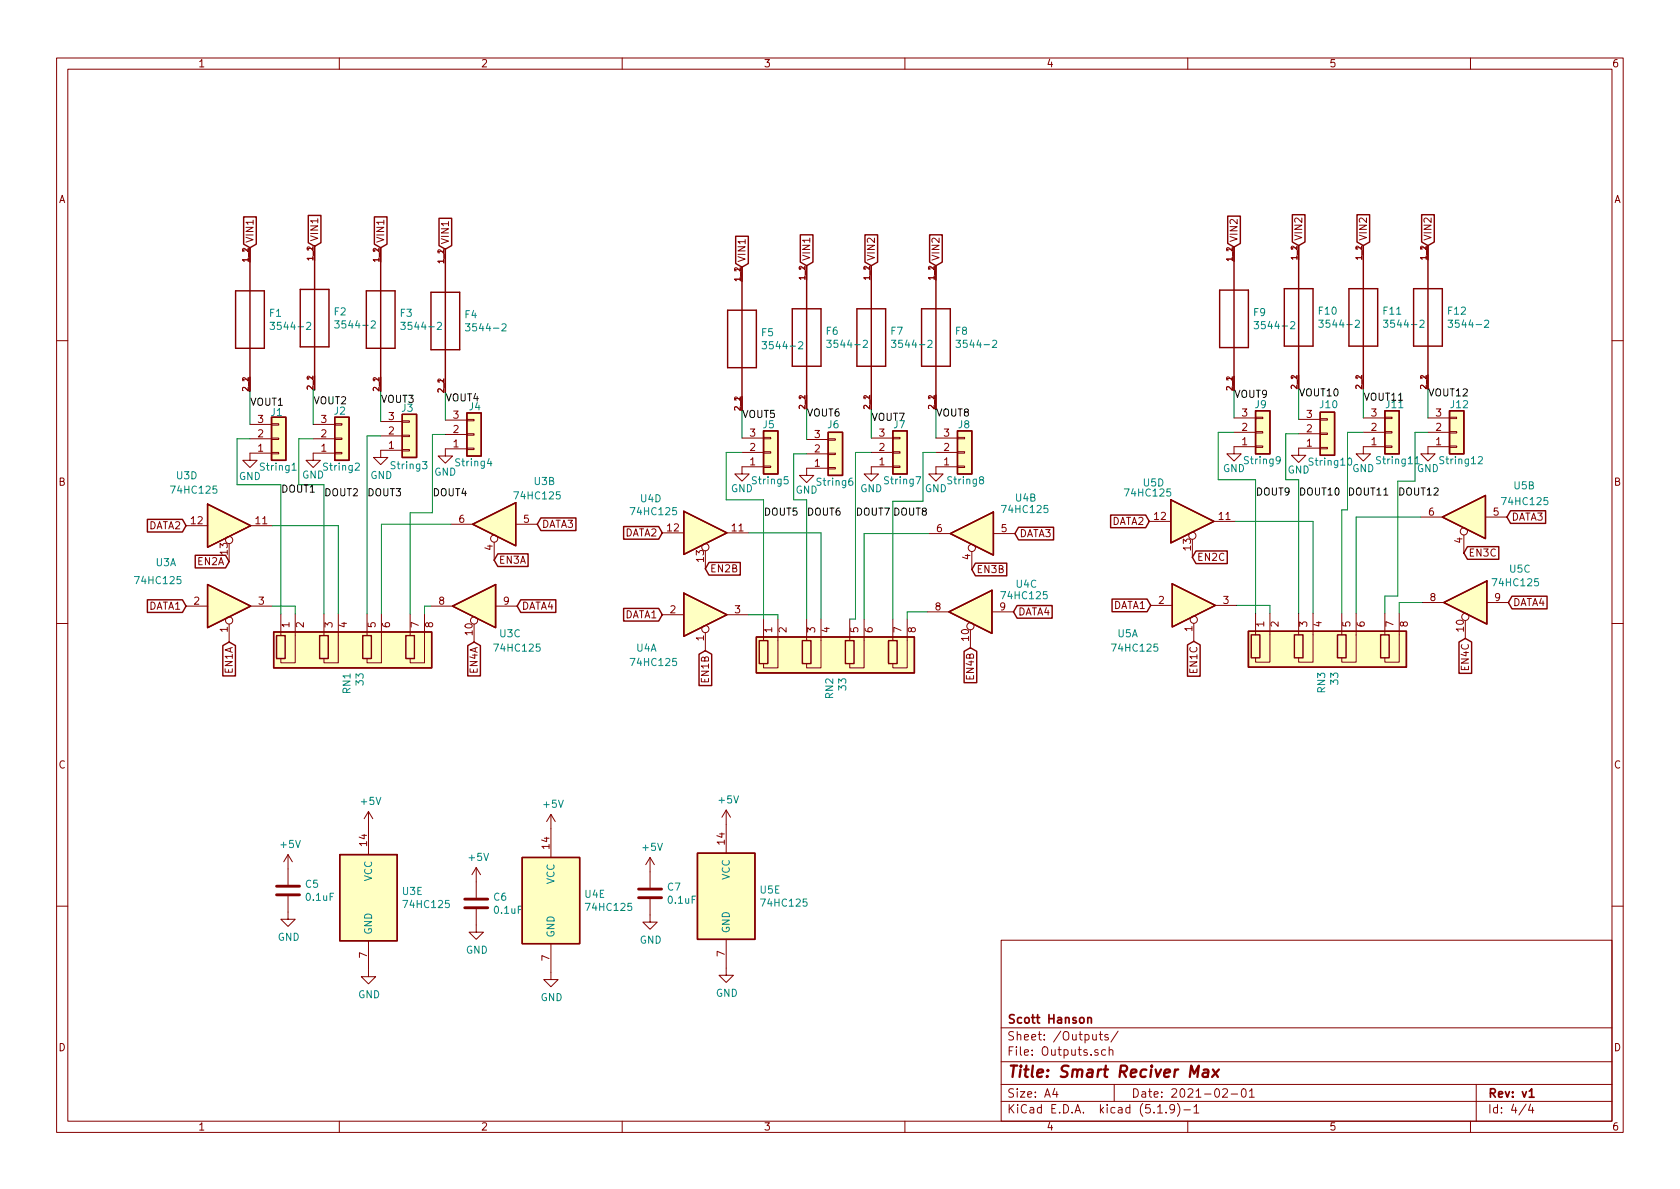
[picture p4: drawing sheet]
<svg xmlns="http://www.w3.org/2000/svg" width="297mm" height="210mm" viewBox="0 0 297 210" stroke-linecap="round" stroke-linejoin="round" font-family="sans-serif">
<g fill="none" stroke="#840000" stroke-width=".18">
<path d="M10 10.3h277v189.9h-277zM12 12.2h273v186.1h-273zM60 10.3v1.9M110 10.3v1.9M160 10.3v1.9M210 10.3v1.9M260 10.3v1.9M44.2 43.8v2.5M55.6 43.6v2.5M67.3 43.8v2.5M78.7 44.1v2.5M131.2 47.2v2.6"/>
<path d="M142.6 47v2.5M154.1 47v2.5M165.5 47v2.5M218.2 43.7v2.5M229.6 43.4v2.6M241 43.4v2.6M252.5 43.4v2.6M10 60.2h2M44.2 66.7v2.5M44.2 77.6h3.8M44.2 75.1h3.8M48 74.9h1.3v.3h-1.3z"/>
<path d="M48 77.5h1.3v.2h-1.3zM55.4 77.6h3.8M55.4 75.1h3.8M55.6 66.4v2.6M59.2 74.9h1.3v.3h-1.3zM59.2 77.5h1.3v.2h-1.3zM67.3 77.1h3.8M67.3 74.5h3.8M67.3 66.7v2.5M71.1 74.4h1.3v.3h-1.3zM71.1 79.5h1.3v.3h-1.3zM71.1 77h1.3v.2h-1.3z"/>
<path d="M71.1 79.6h-3.8v1.3h1.3l-1.3 1.3-1.3-1.3h1.3M78.7 66.9v2.6M78.7 76.8h3.8M78.7 74.3h3.8M82.5 74.2h1.3v.2h-1.3zM82.5 79.2h1.3v.3h-1.3zM82.5 76.7h1.3v.3h-1.3zM82.5 79.4h-3.8v1.2h1.3l-1.3 1.3-1.2-1.3h1.2M131.2 70.1v2.5M131.2 77.5h3.8M135 77.3h1.3v.3h-1.3zM135 79.9h1.3v.2h-1.3z"/>
<path d="M142.6 69.8v2.6M142.6 77.7h3.8M146.4 77.6h1.3v.2h-1.3zM154.1 69.8v2.6M154.1 77.5h3.8M157.9 77.3h1.2v.3h-1.2zM157.9 79.9h1.2v.2h-1.2zM165.5 69.8v2.6M165.5 77.5h3.8M169.3 77.3h1.3v.3h-1.3zM169.3 79.9h1.3v.2h-1.3zM218.2 76.4h3.8"/>
<path d="M218.2 73.9h3.8M218.2 66.5v2.6M222 73.8h1.3v.2h-1.3zM222 78.9h1.3v.2h-1.3zM222 76.3h1.3v.3h-1.3zM222 79h-3.8v1.3h1.3l-1.3 1.2-1.3-1.2h1.3M229.6 76.7h3.8M229.6 74.2h3.8M229.6 66.3v2.5M233.4 74h1.3v.3h-1.3zM233.4 79.1h1.3v.3h-1.3zM233.4 76.6h1.3v.2h-1.3z"/>
<path d="M233.4 79.2h-3.8v1.3h1.3l-1.3 1.3-1.3-1.3h1.3M241 76.4h3.9M241 73.9h3.9M241 66.3v2.5M244.9 73.8h1.2v.2h-1.2zM244.9 78.9h1.2v.2h-1.2zM244.9 76.3h1.2v.3h-1.2zM244.9 79h-3.9v1.3h1.3l-1.3 1.2-1.2-1.2h1.2M252.5 76.4h3.8M252.5 73.9h3.8M252.5 66.3v2.5M256.3 73.8h1.3v.2h-1.3z"/>
<path d="M256.3 78.9h1.3v.2h-1.3zM256.3 76.3h1.3v.3h-1.3zM256.3 79h-3.8v1.3h1.2l-1.2 1.2-1.3-1.2h1.3M285 60.2h2M32.9 93h3.8M40.5 96.1v3.2M44.3 93h3.8M48 80h1.3v.3h-1.3zM48 80.1h-3.8v1.3h1.3l-1.3 1.3-1.3-1.3h1.3M59.2 80h1.3v.3h-1.3zM59.2 80.1h-3.8v1.3h1.2l-1.2 1.3-1.3-1.3h1.3M79.8 92.7h3.8"/>
<path d="M87.4 95.9v3.2M91.2 92.7h3.8M117.1 94.2h3.8M124.7 97.4v3.2M128.5 94.2h3.8M131.2 80h3.8M135 82.4h1.3v.3h-1.3zM135 82.5h-3.8v1.3h1.3l-1.3 1.3-1.3-1.3h1.3M142.6 80.3h3.8M146.4 82.7h1.3v.2h-1.3zM146.4 80.1h1.3v.3h-1.3zM146.4 82.8h-3.8v1.3h1.3l-1.3 1.2-1.2-1.2h1.2"/>
<path d="M154.1 80h3.8M157.9 82.4h1.2v.3h-1.2zM157.9 82.5h-3.8v1.3h1.2l-1.2 1.3-1.3-1.3h1.3M164.2 94.4h3.8M165.5 80h3.8M169.3 82.4h1.3v.3h-1.3zM169.3 82.5h-3.8v1.3h1.3l-1.3 1.3-1.3-1.3h1.3M171.8 97.5v3.2M175.6 94.4h3.9M203.2 92.2h3.8M210.8 95.4v3.1M214.6 92.2h3.8"/>
<path d="M251.2 91.4h3.8M258.8 94.6v3.2M262.6 91.4h3.8M10 110.3h2M32.9 107.2h3.8M40.5 110.4v3.1M44.3 107.2h3.8M49.7 108.6v3.8M52.2 108.6v8.6h-2.5v-.7M57.3 108.6v3.8M59.8 108.6v8.6h-2.5v-.7M64.9 108.6v3.8"/>
<path d="M67.4 108.6v8.6h-2.5v-.7M72.5 108.6v3.8M75.1 108.6v8.6h-2.6v-.7M76.2 107.2h3.8M83.8 110.4v3.1M87.6 107.2h3.8M117.1 108.7h3.8M124.7 111.9v3.2M128.5 108.7h3.8M135 109.5v3.8M137.5 109.5v8.6h-2.5v-.8M142.6 109.5v3.8"/>
<path d="M145.2 109.5v8.6h-2.6v-.8M150.2 109.5v3.8M152.8 109.5v8.6h-2.6v-.8M157.9 109.5v3.8M160.4 109.5v8.6h-2.5v-.8M164 108.2h3.8M171.6 111.4v3.1M175.4 108.2h3.8M203.5 107.1h3.8M211.1 110.2v3.2M214.9 107.1h3.8M222 108.5v3.8"/>
<path d="M224.5 108.5v8.6h-2.5v-.8M229.6 108.5v3.8M232.2 108.5v8.6h-2.6v-.8M237.2 108.5v3.8M239.8 108.5v8.6h-2.6v-.8M244.9 108.5v3.8M247.4 108.5v8.6h-2.5v-.8M251.5 106.5h3.8M259.1 109.7v3.2M262.9 106.5h3.8M285 110.3h2M50.9 158.5v4.1h1.3l-1.3 1.2-1.2-1.2h1.2"/>
<path d="M50.9 151.1v5.4M50.9 151.1l-.7 1.3M50.9 151.1l.8 1.3M65.2 143.5l-.8 1.3M65.2 143.5v7.6M65.2 143.5l.7 1.3M84.2 153.4v5.3M84.2 153.4l-.8 1.3M84.2 153.4l.8 1.3M97.4 144l-.8 1.3M97.4 144v7.6M97.4 144l.8 1.3"/>
<path d="M114.9 159v4.1h1.3l-1.3 1.2-1.2-1.2h1.2M114.9 151.6v5.4M114.9 151.6l-.7 1.3M114.9 151.6l.8 1.3M128.4 143.3l-.8 1.2M128.4 143.3v7.6M128.4 143.3l.8 1.2M10 160.2h2M65.2 166.4v6.3h1.2l-1.2 1.3-1.3-1.3h1.3M84.2 160.8v4h1.3l-1.3 1.3-1.3-1.3h1.3M97.4 166.9v6.3h1.3l-1.3 1.3-1.3-1.3h1.3M128.4 166.1v6.4h1.3l-1.3 1.2-1.3-1.2h1.3"/>
<path d="M177 166.3h108v32h-108zM285 160.2h2M60 198.3v1.9M110 198.3v1.9M160 198.3v1.9M177 194.8h108M177 191.8h108M177 187.8h108M177 181.8h108M186.5 192.5l-.4 1h1M186.8 193v1M194.3 182.9h.6"/>
<path d="M194.6 182.4v1.3l.3 .2M195.5 185.7l-.5-.1-.2 .3v.6l.2 .1 .5-.1M195.9 183a.37 .37 0 0 0-.6 .1l.1 .3 .5 .1 .1 .1-.2 .3-.5-.1M196.1 185.7h.1a.37 .37 0 0 1 .6 .1v.8M196.1 185.1v1.5M197 191.8v3M197.7 182.3l-1.3 2M204.7 196.8h.8M206.2 196.7v.1M207.7 196l-.1 .1a.48 .48 0 0 1-.6 .1l-.2-.2 .2-.6a.48 .48 0 0 1 .6 .1 1.27 1.27 0 0 1-.2 1.2l-.4 .1M208.2 195.1a1.71 1.71 0 0 1 0 2.3M209.3 196.3h1.2"/>
<path d="M210 198.3v1.9M211.1 195.8l.4-.5v1.5M211.1 196.8h.9M216.2 192.7l.2-.2h.4l.2 .5-.9 1h.9M217.7 193.5h1.1M219.6 192.7l.4-.2a.94 .94 0 0 1 0 1.5 .82 .82 0 0 1-.4-1.3zM220.9 193l.4-.5v1.5M220.9 194h.9M260 198.3v1.9M261 191.8v6.5M269.8 195.2l-1.2 2M270.6 195.2l-.3 1.1h.9"/>
<path d="M271 195.8v1"/>
<circle cx="40.5" cy="95.5" r=".63"/>
<circle cx="87.4" cy="95.2" r=".63"/>
<circle cx="124.7" cy="96.8" r=".63"/>
<circle cx="171.8" cy="96.9" r=".63"/>
<circle cx="210.8" cy="94.7" r=".63"/>
<circle cx="258.8" cy="94" r=".63"/>
<circle cx="40.5" cy="109.7" r=".63"/>
<circle cx="83.8" cy="109.7" r=".63"/>
<circle cx="124.7" cy="111.2" r=".63"/>
<circle cx="171.6" cy="110.7" r=".63"/>
<circle cx="211.1" cy="109.6" r=".63"/>
<circle cx="259.1" cy="109.1" r=".63"/>
</g>
<path d="M192.3 179.9v1M192.3 180.1l.1-.1a.37 .37 0 0 1 .6 .1v.8M270.4 193l.4-.5v1.5M270.4 194h.8" fill="none" stroke="#840000" stroke-width=".3"/>
<path d="M210.4 190.4l.2-2 .5 1.5 .9-1.5-.3 2M212.8 189.2h.8l-.1 1.2M213.6 189.6l-.6 .1a.4 .4 0 0 0-.4 .3 .4 .4 0 0 0 .3 .4l.6-.1M214.5 189.1l.8 1.3M215.5 189.1l-1.2 1.3" fill="none" stroke="#840000" stroke-width=".41"/>
<path d="M48.9 158.2h4.1M48.9 156.7h4.1M82.2 159h4M112.9 158.7h4.1M112.9 157.2h4.1M82.2 160.5h4" fill="none" stroke="#840000" stroke-width=".51"/>
<g fill="none" stroke="#840000" stroke-width=".25">
<path d="M43.1 38.3h2.2v4.9l-1.1 .6-1.1-.6zM54.5 38.1h2.2v4.8l-1.1 .7-1.1-.7zM66.2 38.3h2.2v4.9l-1.1 .6-1.1-.6zM77.6 38.6h2.3v4.8l-1.2 .7-1.1-.7zM217.1 38.2h2.2v4.8l-1.1 .7-1.1-.7zM228.5 38h2.2v4.8l-1.1 .6-1.1-.6zM239.9 38h2.3v4.8l-1.2 .6-1.1-.6zM251.4 38h2.2v4.8l-1.1 .6-1.1-.6zM41.7 51.4h5v10.2h-5zM44.2 43.8v25.4M53.1 51.2h5.1v10.1h-5.1zM55.6 43.6v25.4"/>
<path d="M64.8 51.4h5v10.2h-5zM67.3 43.8v25.4M76.2 51.7h5.1v10.1h-5.1zM78.7 44.1v25.4M128.7 54.9h5v10.1h-5zM130.1 41.8h2.2v4.8l-1.1 .6-1.1-.6zM131.2 47.2v25.4M140.1 54.6h5.1v10.2h-5.1zM141.5 41.5h2.2v4.8l-1.1 .7-1.1-.7zM142.6 47v25.4M151.5 54.6h5.1v10.2h-5.1zM152.9 41.5h2.3v4.8l-1.1 .7-1.2-.7z"/>
<path d="M154.1 47v25.4M162.9 54.6h5.1v10.2h-5.1zM164.4 41.5h2.2v4.8l-1.1 .7-1.1-.7zM165.5 47v25.4M215.6 51.3h5.1v10.2h-5.1zM218.2 43.7v25.4M227.1 51h5.1v10.2h-5.1zM229.6 43.4v25.4M238.5 51h5.1v10.2h-5.1zM241 43.4v25.4M249.9 51h5.1v10.2h-5.1zM252.5 43.4v25.4"/>
<path d="M48 73.8h2.5v7.6h-2.5zM59.2 73.8h2.5v7.6h-2.5zM71.1 73.3h2.6v7.6h-2.6zM82.5 73h2.6v7.6h-2.6zM135 76.2h2.5v7.6h-2.5zM146.4 76.4h2.6v7.7h-2.6zM157.9 76.2h2.5v7.6h-2.5zM169.3 76.2h2.5v7.6h-2.5zM222 72.6h2.5v7.7h-2.5zM233.4 72.9h2.6v7.6h-2.6zM244.9 72.6h2.5v7.7h-2.5zM256.3 72.6h2.5v7.7h-2.5z"/>
<path d="M26.1 91.8h6.2l.6 1.2-.6 1.1h-6.2zM34.5 98.2h5.4l.6 1.1-.6 1.1h-5.4zM36.7 89.1l7.6 3.9-7.6 3.8zM83.6 92.7l7.6-3.8v7.6zM88 97.9h5.4v2.3h-5.4l-.6-1.1zM95.6 91.6h6.2v2.2h-6.2l-.6-1.1zM110.3 93.1h6.2l.6 1.1-.6 1.1h-6.2zM120.9 90.4l7.6 3.8-7.6 3.8zM125.3 99.5h5.6v2.2h-5.6l-.6-1.1zM168 94.4l7.6-3.9v7.7zM172.5 99.6h5.5v2.2h-5.5l-.7-1.1zM180.1 93.2h6.2v2.3h-6.2l-.6-1.1z"/>
<path d="M196.4 91.1h6.2l.6 1.1-.6 1.1h-6.2zM207 88.4l7.6 3.8-7.6 3.8zM211.5 97.4h5.5v2.3h-5.5l-.7-1.2zM255 91.4l7.6-3.8v7.6zM259.5 96.7h5.5v2.2h-5.5l-.7-1.1zM267.1 90.3h6.2v2.3h-6.2l-.7-1.2zM26.1 106.1h6.2l.6 1.1-.6 1.1h-6.2zM36.7 103.4l7.6 3.8-7.6 3.8zM39.4 114.2l1.1-.7 1.1 .7v5.3h-2.2zM48.4 111.8h27.9v6.3h-27.9zM48.9 112.4h1.5v4.1h-1.5zM56.5 112.4h1.5v4.1h-1.5z"/>
<path d="M64.1 112.4h1.6v4.1h-1.6zM71.8 112.4h1.5v4.1h-1.5zM80 107.2l7.6-3.8v7.6zM82.7 114.2l1.1-.7 1.1 .7v5.3h-2.2zM92.1 106.1h6.2v2.2h-6.2l-.7-1.1zM110.3 107.6h6.2l.6 1.1-.6 1.1h-6.2zM120.9 104.9l7.6 3.8-7.6 3.8zM123.6 115.7l1.1-.6 1.1 .6v5.5h-2.2zM133.7 112.6h28v6.4h-28zM134.2 113.3h1.6v4h-1.6zM141.9 113.3h1.5v4h-1.5zM149.5 113.3h1.5v4h-1.5z"/>
<path d="M157.1 113.3h1.5v4h-1.5zM167.8 108.2l7.6-3.8v7.6zM170.5 115.2l1.1-.7 1.1 .7v5.5h-2.2zM179.8 107.1h6.2v2.2h-6.2l-.6-1.1zM196.6 105.9h6.2l.7 1.2-.7 1.1h-6.2zM207.3 103.2l7.6 3.9-7.6 3.8zM210 114l1.1-.6 1.1 .6v5.6h-2.2zM220.7 111.6h28v6.4h-28zM221.2 112.3h1.6v4h-1.6zM228.9 112.3h1.5v4h-1.5zM236.5 112.3h1.5v4h-1.5zM244.1 112.3h1.5v4h-1.5z"/>
<path d="M255.3 106.5l7.6-3.8v7.7zM258 113.5l1.1-.6 1.1 .6v5.6h-2.2zM267.3 105.4h6.2v2.3h-6.2l-.6-1.2zM60.1 151.1h10.1v15.3h-10.1zM92.3 151.6h10.2v15.3h-10.2zM123.3 150.9h10.2v15.2h-10.2z"/>
</g>
<g fill="none" stroke="#008484" stroke-width=".18">
<path d="M47.8 57h.7l-.4 .5 .4 .1v.4l-.2 .3-.5-.2M54.2 57.1l.5-.1 .2 .1v.2v.3l-.7 .7h.7M59.2 56.7h.8l-.5 .5 .4 .1 .1 .5-.3 .2-.5-.1M65.6 56.9l.5-.2 .2 .2 .1 .2-.1 .2-.7 .7h.8M70.9 57h.8l-.5 .5 .4 .1 .1 .4-.3 .3-.5-.2M77.3 57.1l.5-.1 .2 .1 .1 .2-.1 .3-.7 .7h.8M82.3 57.2h.8l-.4 .5 .3 .2 .1 .4-.3 .2-.5-.1M88.7 57.4l.5-.2 .2 .2 .1 .2-.1 .2-.7 .7h.8M221.7 56.9h.8l-.4 .4 .4 .2v.4l-.2 .2-.6-.1M228.2 57l.5-.1 .2 .1v.2v.2l-.8 .7h.8M233.2 56.6h.8l-.5 .5 .4 .1 .1 .5-.3 .2-.5-.1M239.6 56.7l.5-.1 .2 .1 .1 .3-.1 .2-.7 .7h.8"/>
<path d="M244.6 56.6h.8l-.4 .5 .3 .1 .1 .5-.3 .2-.5-.1M251.1 56.7l.4-.1 .2 .1 .1 .3-.1 .2-.7 .7h.8M256 56.6h.8l-.4 .5 .3 .1 .1 .5-.2 .2-.6-.1M262.5 56.7l.5-.1 .2 .1v.3v.2l-.8 .7h.8M134.7 60.4h.8l-.4 .5 .4 .1v.5l-.2 .2-.6-.1M141.2 60.5l.5-.1 .2 .1v.3v.2l-.8 .7h.8M146.2 60.2h.8l-.5 .4 .4 .2 .1 .4-.3 .2-.5-.1M152.6 60.3l.5-.1 .2 .1 .1 .2-.1 .2-.7 .7h.8M157.6 60.2h.8l-.4 .4 .3 .2 .1 .4-.3 .2-.5-.1M164.1 60.3l.4-.1 .2 .1 .1 .2-.1 .2-.7 .7h.8M169 60.2h.8l-.4 .4 .3 .2 .1 .4-.2 .2-.6-.1M175.5 60.3l.5-.1 .2 .1v.2v.2l-.8 .7h.8"/>
<path d="M51.6 83.2h.8M62.8 82l.5-.1 .3 .3-.8 1h.8M74.7 81.6h.8l-.4 .5 .3 .1 .1 .5-.3 .2-.5-.1M86.5 81.1l-.3 .9h.8M139.3 84.3h-.6l-.1 .6 .5-.1 .3 .2v.3l-.3 .3-.5-.2M150.7 84.6h-.4a.87 .87 0 0 0 0 1.2h.4l.1-.5-.3-.3h-.2l-.2 .3M162 84.3h.8l-.6 1.3M173.4 84.9l-.2-.2v-.3l.2-.1 .4 .1 .1 .2-.1 .1-.5 .2-.1 .2v.2l.2 .3 .4-.1 .1-.2v-.2l-.2-.2M226.4 81.3l-.3 .2h-.2l-.3-.2 .1-.4 .2-.2 .4 .2a.84 .84 0 0 1-.3 1.1h-.2M238.4 81.1l.2-.1a.69 .69 0 0 1 .4 .6 .69 .69 0 0 1-.4 .7l-.3-.3v-.2zM250.2 81.1l.4-.4v1.3M261.4 80.9l.5-.2 .2 .4v.2l-.8 .7h.8"/>
</g>
<g fill="#ffffc2" stroke="#ffffc2" stroke-width=".18">
<path d="M133.7 112.6h28v6.4h-28z"/>
<path d="M207 88.4l7.6 3.8-7.6 3.8z"/>
<path d="M255.3 106.5l7.6-3.8v7.7z"/>
<path d="M48.4 111.8h27.9v6.3h-27.9z"/>
<path d="M60.1 151.1h10.1v15.3h-10.1z"/>
<path d="M83.6 92.7l7.6-3.8v7.6z"/>
<path d="M222 72.6h2.5v7.7h-2.5z"/>
<path d="M233.4 72.9h2.6v7.6h-2.6z"/>
<path d="M244.9 72.6h2.5v7.7h-2.5z"/>
<path d="M256.3 72.6h2.5v7.7h-2.5z"/>
<path d="M146.4 76.4h2.6v7.7h-2.6z"/>
<path d="M169.3 76.2h2.5v7.6h-2.5z"/>
<path d="M157.9 76.2h2.5v7.6h-2.5z"/>
<path d="M135 76.2h2.5v7.6h-2.5z"/>
<path d="M82.5 73h2.6v7.6h-2.6z"/>
<path d="M71.1 73.3h2.6v7.6h-2.6z"/>
<path d="M59.2 73.8h2.5v7.6h-2.5z"/>
<path d="M48 73.8h2.5v7.6h-2.5z"/>
<path d="M92.3 151.6h10.2v15.3h-10.2z"/>
<path d="M36.7 89.1l7.6 3.9-7.6 3.8z"/>
<path d="M80 107.2l7.6-3.8v7.6z"/>
<path d="M36.7 103.4l7.6 3.8-7.6 3.8z"/>
<path d="M255 91.4l7.6-3.8v7.6z"/>
<path d="M207.3 103.2l7.6 3.9-7.6 3.8z"/>
<path d="M220.7 111.6h28v6.4h-28z"/>
<path d="M123.3 150.9h10.2v15.2h-10.2z"/>
<path d="M120.9 90.4l7.6 3.8-7.6 3.8z"/>
<path d="M167.8 108.2l7.6-3.8v7.6z"/>
<path d="M168 94.4l7.6-3.9v7.7z"/>
<path d="M120.9 104.9l7.6 3.8-7.6 3.8z"/>
</g>
<g fill="none" stroke="#008400" stroke-width=".18">
<path d="M44.2 77.6h-2.3v8.1h7.8v22.9M44.2 69.2v5.9M55.4 77.6h-2.6v8.1h4.5v22.9M55.4 69v6.1M67.3 77.1h-2.4v31.5M67.3 69.2v5.3M78.7 76.8h-2.2v13.9h-4v17.9M78.7 69.5v4.8M131.2 72.6v4.9M142.6 72.4v5.3M154.1 72.4v5.1M165.5 72.4v5.1"/>
<path d="M218.2 76.4h-2.8v8.4h6.6v23.7M218.2 69.1v4.8M229.6 68.8v5.4M229.6 76.7h-2.3v8.1h2.3v23.7M241 76.4h-2.7v13.8h-1.1v18.3M241 68.8v5.1M252.5 76.4h-2.3v8.7h-3.1v20.3h-2.2v3.1M252.5 68.8v5.1M48.1 93h11.7v15.6M79.8 92.7h-12.4v15.9M131.2 80h-2.8v8.4h6.6v21.1M132.3 94.2h12.9v15.3"/>
<path d="M142.6 80.3h-2.3v8.1h2.3v21.1M154.1 80h-2.8v29.5h-1.1M164.2 94.4h-11.4v15.1M165.5 80h-2.3v8.6h-5.3v20.9M218.4 92.2h13.8v16.3M251.2 91.4h-11.4v17.1M48.1 107.2h4.1v1.4M76.2 107.2h-1.1v1.4M132.3 108.7h5.2v.8M164 108.2h-3.6v1.3M218.7 107.1h5.8v1.4M251.5 106.5h-4.1v2"/>
</g>
<text font-size="2.8" fill="#840000" x="178" y="190.5">Title: Smart Reciver Max</text>
<g font-size="2.1" fill="#840000">
<text x="178" y="184">Sheet: /Outputs/</text>
<text x="178" y="181">Scott Hanson</text>
<text x="178" y="186.7">File: Outputs.sch</text>
<text x="178" y="196.9">KiCad E.D.A. kicad (5.1.9)-1</text>
<text x="178" y="194.1">Size: A4</text>
<text x="200" y="194.1">Date: 2021-02-01</text>
<text x="263" y="194.1">Rev: v1</text>
<text x="263" y="196.9">Id: 4/4</text>
</g>
<g font-size="1.8" fill="#840000">
<text x="35" y="11.9">1</text>
<text x="85" y="11.9">2</text>
<text x="135" y="11.9">3</text>
<text x="185" y="11.9">4</text>
<text x="235" y="11.9">5</text>
<text x="285" y="11.9">6</text>
<text x="10.4" y="35.9">A</text>
<text x="285.4" y="35.9">A</text>
<text x="44.8" y="43" transform="rotate(-90 44.8 43)">VIN1</text>
<text x="56.3" y="42.8" transform="rotate(-90 56.3 42.8)">VIN1</text>
<text x="67.9" y="43" transform="rotate(-90 67.9 43)">VIN1</text>
<text x="79.4" y="43.3" transform="rotate(-90 79.4 43.3)">VIN1</text>
<text x="131.8" y="46.5" transform="rotate(-90 131.8 46.5)">VIN1</text>
<text x="143.3" y="46.2" transform="rotate(-90 143.3 46.2)">VIN1</text>
<text x="154.7" y="46.2" transform="rotate(-90 154.7 46.2)">VIN2</text>
<text x="166.1" y="46.2" transform="rotate(-90 166.1 46.2)">VIN2</text>
<text x="218.8" y="42.9" transform="rotate(-90 218.8 42.9)">VIN2</text>
<text x="230.3" y="42.6" transform="rotate(-90 230.3 42.6)">VIN2</text>
<text x="241.7" y="42.6" transform="rotate(-90 241.7 42.6)">VIN2</text>
<text x="253.1" y="42.6" transform="rotate(-90 253.1 42.6)">VIN2</text>
<text x="45.6" y="77.3">2</text>
<text x="45.6" y="74.8">3</text>
<text x="56.8" y="77.3">2</text>
<text x="56.8" y="74.8">3</text>
<text x="68.7" y="76.8">2</text>
<text x="68.7" y="74.3">3</text>
<text x="80.2" y="76.6">2</text>
<text x="80.2" y="74">3</text>
<text x="132.6" y="77.2">3</text>
<text x="144" y="77.5">3</text>
<text x="155.5" y="77.2">3</text>
<text x="166.9" y="77.2">3</text>
<text x="219.6" y="76.2">2</text>
<text x="219.6" y="73.7">3</text>
<text x="231" y="76.4">2</text>
<text x="231" y="73.9">3</text>
<text x="242.5" y="76.2">2</text>
<text x="242.5" y="73.7">3</text>
<text x="253.9" y="76.2">2</text>
<text x="253.9" y="73.7">3</text>
<text x="45.6" y="79.9">1</text>
<text x="56.8" y="79.9">1</text>
<text x="68.7" y="79.4">1</text>
<text x="80.2" y="79.1">1</text>
<text x="132.6" y="82.3">1</text>
<text x="132.6" y="79.8">2</text>
<text x="144" y="82.5">1</text>
<text x="144" y="80">2</text>
<text x="155.5" y="82.3">1</text>
<text x="155.5" y="79.8">2</text>
<text x="166.9" y="82.3">1</text>
<text x="166.9" y="79.8">2</text>
<text x="219.6" y="78.7">1</text>
<text x="231" y="79">1</text>
<text x="242.5" y="78.7">1</text>
<text x="253.9" y="78.7">1</text>
<text x="10.4" y="85.9">B</text>
<text x="285.4" y="85.9">B</text>
<text x="26.2" y="93.6">DATA2</text>
<text x="33.8" y="92.7">12</text>
<text x="45.3" y="92.7">11</text>
<text x="81.2" y="92.5">6</text>
<text x="92.6" y="92.5">5</text>
<text x="95.8" y="93.3">DATA3</text>
<text x="110.4" y="94.9">DATA2</text>
<text x="118" y="94">12</text>
<text x="129.5" y="94">11</text>
<text x="165.6" y="94.1">6</text>
<text x="177.1" y="94.1">5</text>
<text x="180.2" y="95">DATA3</text>
<text x="196.5" y="92.8">DATA2</text>
<text x="204.1" y="91.9">12</text>
<text x="215.6" y="91.9">11</text>
<text x="252.6" y="91.2">6</text>
<text x="264.1" y="91.2">5</text>
<text x="267.2" y="92.1">DATA3</text>
<text x="35" y="99.9">EN2A</text>
<text x="40.3" y="98" transform="rotate(-90 40.3 98)">13</text>
<text x="87.1" y="97.3" transform="rotate(-90 87.1 97.3)">4</text>
<text x="88.2" y="99.7">EN3A</text>
<text x="124.5" y="99.3" transform="rotate(-90 124.5 99.3)">13</text>
<text x="125.5" y="101.2">EN2B</text>
<text x="171.6" y="99" transform="rotate(-90 171.6 99)">4</text>
<text x="172.6" y="101.3">EN3B</text>
<text x="210.6" y="97.3" transform="rotate(-90 210.6 97.3)">13</text>
<text x="211.6" y="99.2">EN2C</text>
<text x="258.6" y="96" transform="rotate(-90 258.6 96)">4</text>
<text x="259.6" y="98.4">EN3C</text>
<text x="26.2" y="107.8">DATA1</text>
<text x="34.3" y="106.9">2</text>
<text x="45.7" y="106.9">3</text>
<text x="77.6" y="106.9">8</text>
<text x="89.1" y="106.9">9</text>
<text x="92.2" y="107.8">DATA4</text>
<text x="165.4" y="107.9">8</text>
<text x="176.8" y="107.9">9</text>
<text x="196.8" y="107.7">DATA1</text>
<text x="204.9" y="106.8">2</text>
<text x="216.3" y="106.8">3</text>
<text x="252.9" y="106.3">8</text>
<text x="264.3" y="106.3">9</text>
<text x="267.5" y="107.2">DATA4</text>
<text x="40.3" y="111.8" transform="rotate(-90 40.3 111.8)">1</text>
<text x="51.2" y="111" transform="rotate(-90 51.2 111)">1</text>
<text x="53.7" y="111" transform="rotate(-90 53.7 111)">2</text>
<text x="58.8" y="111" transform="rotate(-90 58.8 111)">3</text>
<text x="61.3" y="111" transform="rotate(-90 61.3 111)">4</text>
<text x="66.4" y="111" transform="rotate(-90 66.4 111)">5</text>
<text x="69" y="111" transform="rotate(-90 69 111)">6</text>
<text x="74" y="111" transform="rotate(-90 74 111)">7</text>
<text x="76.6" y="111" transform="rotate(-90 76.6 111)">8</text>
<text x="83.6" y="112.3" transform="rotate(-90 83.6 112.3)">10</text>
<text x="110.4" y="109.3">DATA1</text>
<text x="118.5" y="108.5">2</text>
<text x="124.5" y="113.3" transform="rotate(-90 124.5 113.3)">1</text>
<text x="129.9" y="108.5">3</text>
<text x="136.5" y="111.9" transform="rotate(-90 136.5 111.9)">1</text>
<text x="139.1" y="111.9" transform="rotate(-90 139.1 111.9)">2</text>
<text x="144.1" y="111.9" transform="rotate(-90 144.1 111.9)">3</text>
<text x="146.7" y="111.9" transform="rotate(-90 146.7 111.9)">4</text>
<text x="151.8" y="111.9" transform="rotate(-90 151.8 111.9)">5</text>
<text x="154.3" y="111.9" transform="rotate(-90 154.3 111.9)">6</text>
<text x="159.4" y="111.9" transform="rotate(-90 159.4 111.9)">7</text>
<text x="161.9" y="111.9" transform="rotate(-90 161.9 111.9)">8</text>
<text x="171.3" y="113.3" transform="rotate(-90 171.3 113.3)">10</text>
<text x="180" y="108.8">DATA4</text>
<text x="210.8" y="111.7" transform="rotate(-90 210.8 111.7)">1</text>
<text x="223.5" y="110.8" transform="rotate(-90 223.5 110.8)">1</text>
<text x="226.1" y="110.8" transform="rotate(-90 226.1 110.8)">2</text>
<text x="231.1" y="110.8" transform="rotate(-90 231.1 110.8)">3</text>
<text x="233.7" y="110.8" transform="rotate(-90 233.7 110.8)">4</text>
<text x="238.8" y="110.8" transform="rotate(-90 238.8 110.8)">5</text>
<text x="241.3" y="110.8" transform="rotate(-90 241.3 110.8)">6</text>
<text x="246.4" y="110.8" transform="rotate(-90 246.4 110.8)">7</text>
<text x="248.9" y="110.8" transform="rotate(-90 248.9 110.8)">8</text>
<text x="258.8" y="111.6" transform="rotate(-90 258.8 111.6)">10</text>
<text x="41.1" y="119" transform="rotate(-90 41.1 119)">EN1A</text>
<text x="84.5" y="119" transform="rotate(-90 84.5 119)">EN4A</text>
<text x="211.7" y="118.9" transform="rotate(-90 211.7 118.9)">EN1C</text>
<text x="259.7" y="118.4" transform="rotate(-90 259.7 118.4)">EN4C</text>
<text x="125.3" y="120.6" transform="rotate(-90 125.3 120.6)">EN1B</text>
<text x="172.2" y="120.1" transform="rotate(-90 172.2 120.1)">EN4B</text>
<text x="10.4" y="135.9">C</text>
<text x="285.4" y="135.9">C</text>
<text x="64.9" y="149.5" transform="rotate(-90 64.9 149.5)">14</text>
<text x="128.1" y="149.3" transform="rotate(-90 128.1 149.3)">14</text>
<text x="97.2" y="150.1" transform="rotate(-90 97.2 150.1)">14</text>
<text x="64.9" y="169.4" transform="rotate(-90 64.9 169.4)">7</text>
<text x="97.2" y="169.9" transform="rotate(-90 97.2 169.9)">7</text>
<text x="128.1" y="169.1" transform="rotate(-90 128.1 169.1)">7</text>
<text x="10.4" y="185.9">D</text>
<text x="285.4" y="185.9">D</text>
<text x="35" y="199.9">1</text>
<text x="85" y="199.9">2</text>
<text x="135" y="199.9">3</text>
<text x="185" y="199.9">4</text>
<text x="235" y="199.9">5</text>
<text x="285" y="199.9">6</text>
</g>
<g font-size="1.8" fill="#008484">
<text x="47.7" y="56">F1</text>
<text x="48.6" y="58.3">3544-2</text>
<text x="59.1" y="55.8">F2</text>
<text x="60.1" y="58.1">3544-2</text>
<text x="70.8" y="56">F3</text>
<text x="71.8" y="58.3">3544-2</text>
<text x="82.2" y="56.3">F4</text>
<text x="83.2" y="58.6">3544-2</text>
<text x="134.7" y="59.5">F5</text>
<text x="146.1" y="59.2">F6</text>
<text x="157.6" y="59.2">F7</text>
<text x="169" y="59.2">F8</text>
<text x="221.7" y="55.9">F9</text>
<text x="222.6" y="58.2">3544-2</text>
<text x="233.2" y="55.6">F10</text>
<text x="234.1" y="58">3544-2</text>
<text x="244.7" y="55.6">F11</text>
<text x="245.5" y="58">3544-2</text>
<text x="256.1" y="55.6">F12</text>
<text x="256.9" y="58">3544-2</text>
<text x="135.6" y="61.8">3544-2</text>
<text x="147.1" y="61.5">3544-2</text>
<text x="158.5" y="61.5">3544-2</text>
<text x="169.9" y="61.5">3544-2</text>
<text x="48" y="73.6">J1</text>
<text x="59.1" y="73.3">J2</text>
<text x="71.1" y="72.8">J3</text>
<text x="83" y="72.6">J4</text>
<text x="135" y="75.7">J5</text>
<text x="146.4" y="75.7">J6</text>
<text x="158.1" y="75.7">J7</text>
<text x="169.5" y="75.7">J8</text>
<text x="221.9" y="72.2">J9</text>
<text x="233.5" y="72.2">J10</text>
<text x="256.6" y="72.2">J12</text>
<text x="46.2" y="83.2">String1</text>
<text x="57.3" y="83.2">String2</text>
<text x="69.3" y="83">String3</text>
<text x="80.7" y="82.5">String4</text>
<text x="216.2" y="83.5">GND</text>
<text x="220.1" y="82.1">String9</text>
<text x="227.7" y="83.7">GND</text>
<text x="231.7" y="82.3">String10</text>
<text x="239.1" y="83.5">GND</text>
<text x="243.6" y="82.1">String11</text>
<text x="250.5" y="83.5">GND</text>
<text x="254.8" y="82.1">String12</text>
<text x="30.6" y="87.3">74HC125</text>
<text x="31.3" y="84.8">U3D</text>
<text x="42.2" y="84.9">GND</text>
<text x="53.4" y="84.6">GND</text>
<text x="65.5" y="84.7">GND</text>
<text x="76.8" y="84.1">GND</text>
<text x="91.3" y="88.3">74HC125</text>
<text x="94.5" y="85.8">U3B</text>
<text x="113.3" y="88.8">U4D</text>
<text x="129.2" y="87">GND</text>
<text x="133.1" y="85.6">String5</text>
<text x="140.7" y="87.3">GND</text>
<text x="144.6" y="85.9">String6</text>
<text x="152.1" y="87">GND</text>
<text x="156.5" y="85.6">String7</text>
<text x="163.5" y="87">GND</text>
<text x="167.7" y="85.6">String8</text>
<text x="179.6" y="88.7">U4B</text>
<text x="199.2" y="87.8">74HC125</text>
<text x="202.2" y="86">U5D</text>
<text x="265.9" y="89.3">74HC125</text>
<text x="267.7" y="86.5">U5B</text>
<text x="111.8" y="91.1">74HC125</text>
<text x="177.5" y="90.7">74HC125</text>
<text x="27.6" y="100.1">U3A</text>
<text x="267" y="101.3">U5C</text>
<text x="24.2" y="103.3">74HC125</text>
<text x="177.4" y="106">74HC125</text>
<text x="179.7" y="103.9">U4C</text>
<text x="264.2" y="103.7">74HC125</text>
<text x="88.4" y="112.7">U3C</text>
<text x="197.6" y="112.7">U5A</text>
<text x="87.7" y="115.2">74HC125</text>
<text x="111.8" y="117.8">74HC125</text>
<text x="112.5" y="115.2">U4A</text>
<text x="196.9" y="115.2">74HC125</text>
<text x="62" y="122.6" transform="rotate(-90 62 122.6)">RN1</text>
<text x="64.3" y="121.1" transform="rotate(-90 64.3 121.1)">33</text>
<text x="147.3" y="123.5" transform="rotate(-90 147.3 123.5)">RN2</text>
<text x="149.6" y="122" transform="rotate(-90 149.6 122)">33</text>
<text x="234.3" y="122.5" transform="rotate(-90 234.3 122.5)">RN3</text>
<text x="236.6" y="121" transform="rotate(-90 236.6 121)">33</text>
<text x="63.9" y="142.3">+5V</text>
<text x="96.2" y="142.8">+5V</text>
<text x="127.2" y="142.1">+5V</text>
<text x="49.7" y="150">+5V</text>
<text x="65.8" y="155.9" transform="rotate(-90 65.8 155.9)">VCC</text>
<text x="83" y="152.2">+5V</text>
<text x="113.7" y="150.5">+5V</text>
<text x="129" y="155.6" transform="rotate(-90 129 155.6)">VCC</text>
<text x="54.1" y="157">C5</text>
<text x="54.2" y="159.3">0.1uF</text>
<text x="71.2" y="158.3">U3E</text>
<text x="71.7" y="160.6">74HC125</text>
<text x="87.3" y="159.3">C6</text>
<text x="87.5" y="161.6">0.1uF</text>
<text x="98" y="156.4" transform="rotate(-90 98 156.4)">VCC</text>
<text x="103.5" y="158.8">U4E</text>
<text x="103.9" y="161.1">74HC125</text>
<text x="118.1" y="157.5">C7</text>
<text x="118.2" y="159.8">0.1uF</text>
<text x="134.4" y="158">U5E</text>
<text x="134.9" y="160.3">74HC125</text>
<text x="49.1" y="166.4">GND</text>
<text x="65.8" y="165.3" transform="rotate(-90 65.8 165.3)">GND</text>
<text x="98" y="165.9" transform="rotate(-90 98 165.9)">GND</text>
<text x="113.1" y="166.9">GND</text>
<text x="129" y="165.1" transform="rotate(-90 129 165.1)">GND</text>
<text x="82.4" y="168.7">GND</text>
<text x="63.3" y="176.5">GND</text>
<text x="95.6" y="177">GND</text>
<text x="126.6" y="176.3">GND</text>
</g>
<g font-size="1.8">
<text x="44.2" y="71.7">VOUT1</text>
<text x="55.4" y="71.5">VOUT2</text>
<text x="67.3" y="71.2">VOUT3</text>
<text x="78.7" y="71">VOUT4</text>
<text x="218.2" y="70.4">VOUT9</text>
<text x="229.6" y="70.1">VOUT10</text>
<text x="241" y="70.9">VOUT11</text>
<text x="252.5" y="70.1">VOUT12</text>
<text x="131.2" y="73.9">VOUT5</text>
<text x="142.6" y="73.7">VOUT6</text>
<text x="154.1" y="74.4">VOUT7</text>
<text x="165.5" y="73.7">VOUT8</text>
<text x="245.1" y="72.2">J11</text>
<text x="49.7" y="87.1">DOUT1</text>
<text x="57.3" y="87.8">DOUT2</text>
<text x="64.9" y="87.8">DOUT3</text>
<text x="76.5" y="87.8">DOUT4</text>
<text x="222" y="87.6">DOUT9</text>
<text x="229.6" y="87.6">DOUT10</text>
<text x="238.3" y="87.6">DOUT11</text>
<text x="247.1" y="87.6">DOUT12</text>
<text x="135" y="91.2">DOUT5</text>
<text x="142.6" y="91.2">DOUT6</text>
<text x="151.3" y="91.2">DOUT7 DOUT8</text>
</g>
<g font-size="1.4" fill="#840000">
<text x="43.9" y="46.2" transform="rotate(-90 43.9 46.2)">1_1</text>
<text x="43.9" y="44.7" transform="rotate(-90 43.9 44.7)">2</text>
<text x="55.4" y="46" transform="rotate(-90 55.4 46)">1_1</text>
<text x="55.4" y="44.4" transform="rotate(-90 55.4 44.4)">2</text>
<text x="67.1" y="46.2" transform="rotate(-90 67.1 46.2)">1_1</text>
<text x="67.1" y="44.7" transform="rotate(-90 67.1 44.7)">2</text>
<text x="78.5" y="46.5" transform="rotate(-90 78.5 46.5)">1_1</text>
<text x="78.5" y="44.9" transform="rotate(-90 78.5 44.9)">2</text>
<text x="142.4" y="47.8" transform="rotate(-90 142.4 47.8)">2</text>
<text x="153.8" y="47.8" transform="rotate(-90 153.8 47.8)">2</text>
<text x="165.2" y="47.8" transform="rotate(-90 165.2 47.8)">2</text>
<text x="217.9" y="46.1" transform="rotate(-90 217.9 46.1)">1_1</text>
<text x="217.9" y="44.5" transform="rotate(-90 217.9 44.5)">2</text>
<text x="229.4" y="45.9" transform="rotate(-90 229.4 45.9)">1_1</text>
<text x="229.4" y="44.3" transform="rotate(-90 229.4 44.3)">2</text>
<text x="240.8" y="45.9" transform="rotate(-90 240.8 45.9)">1_1</text>
<text x="240.8" y="44.3" transform="rotate(-90 240.8 44.3)">2</text>
<text x="252.2" y="45.9" transform="rotate(-90 252.2 45.9)">1_1</text>
<text x="252.2" y="44.3" transform="rotate(-90 252.2 44.3)">2</text>
<text x="130.9" y="49.7" transform="rotate(-90 130.9 49.7)">1_1</text>
<text x="130.9" y="48.1" transform="rotate(-90 130.9 48.1)">2</text>
<text x="142.4" y="49.4" transform="rotate(-90 142.4 49.4)">1_1</text>
<text x="153.8" y="49.4" transform="rotate(-90 153.8 49.4)">1_1</text>
<text x="165.2" y="49.4" transform="rotate(-90 165.2 49.4)">1_1</text>
<text x="43.9" y="69.1" transform="rotate(-90 43.9 69.1)">2_1</text>
<text x="43.9" y="67.5" transform="rotate(-90 43.9 67.5)">2</text>
<text x="55.4" y="67.3" transform="rotate(-90 55.4 67.3)">2</text>
<text x="67.1" y="69.1" transform="rotate(-90 67.1 69.1)">2_1</text>
<text x="67.1" y="67.5" transform="rotate(-90 67.1 67.5)">2</text>
<text x="78.5" y="69.4" transform="rotate(-90 78.5 69.4)">2_1</text>
<text x="78.5" y="67.8" transform="rotate(-90 78.5 67.8)">2</text>
<text x="130.9" y="71" transform="rotate(-90 130.9 71)">2</text>
<text x="142.4" y="70.7" transform="rotate(-90 142.4 70.7)">2</text>
<text x="153.8" y="70.7" transform="rotate(-90 153.8 70.7)">2</text>
<text x="165.2" y="70.7" transform="rotate(-90 165.2 70.7)">2</text>
<text x="217.9" y="69" transform="rotate(-90 217.9 69)">2_1</text>
<text x="217.9" y="67.4" transform="rotate(-90 217.9 67.4)">2</text>
<text x="229.4" y="68.7" transform="rotate(-90 229.4 68.7)">2_1</text>
<text x="229.4" y="67.2" transform="rotate(-90 229.4 67.2)">2</text>
<text x="240.8" y="68.7" transform="rotate(-90 240.8 68.7)">2_1</text>
<text x="240.8" y="67.2" transform="rotate(-90 240.8 67.2)">2</text>
<text x="252.2" y="68.7" transform="rotate(-90 252.2 68.7)">2_1</text>
<text x="252.2" y="67.2" transform="rotate(-90 252.2 67.2)">2</text>
<text x="130.9" y="72.5" transform="rotate(-90 130.9 72.5)">2_1</text>
<text x="142.4" y="72.3" transform="rotate(-90 142.4 72.3)">2_1</text>
<text x="153.8" y="72.3" transform="rotate(-90 153.8 72.3)">2_1</text>
<text x="165.2" y="72.3" transform="rotate(-90 165.2 72.3)">2_1</text>
</g>
<text font-size="1.4" fill="#008400" x="55.4" y="68.9" transform="rotate(-90 55.4 68.9)">2_1</text>
</svg>
